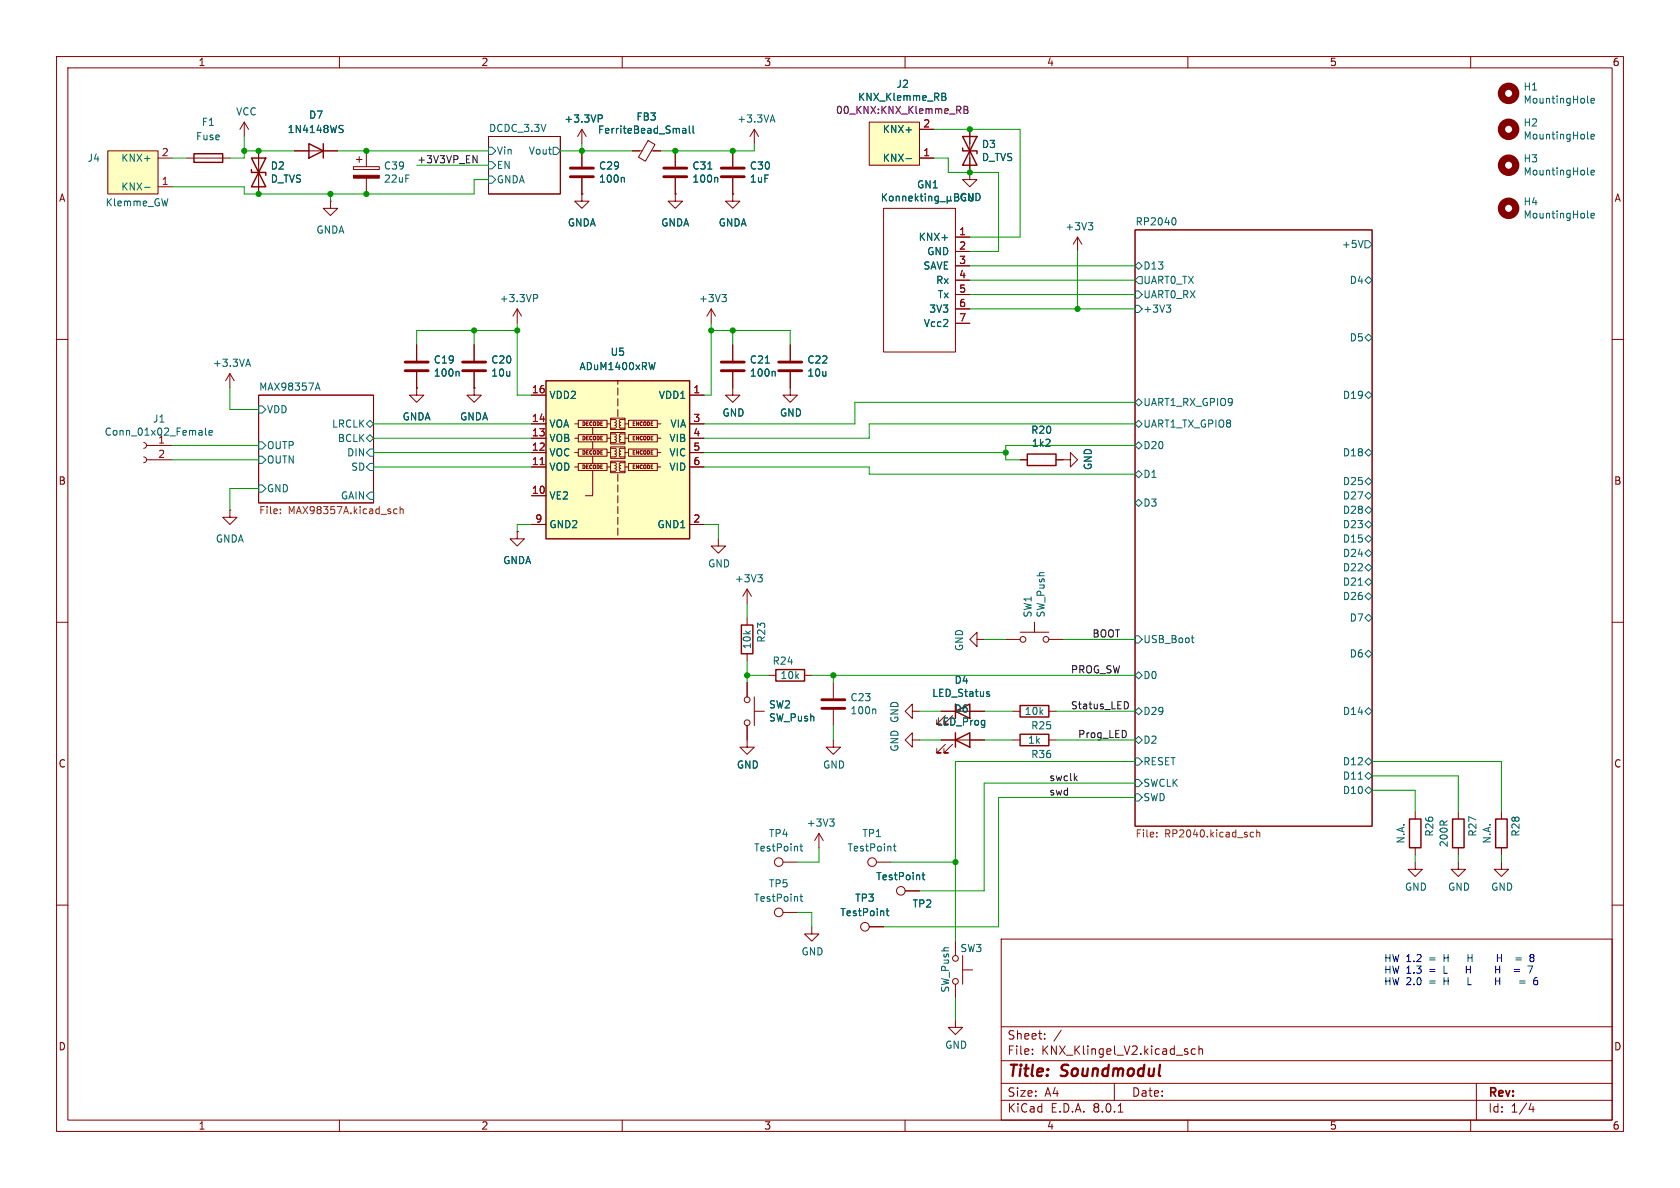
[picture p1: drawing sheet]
<svg xmlns="http://www.w3.org/2000/svg" width="297mm" height="210mm" viewBox="0 0 297 210" stroke-linecap="round" stroke-linejoin="round" font-family="sans-serif">
<g fill="none" stroke="#840000" stroke-width=".18">
<path d="M10 10h277v190h-277zM12 12h273v186h-273zM60 10v2M110 10v2M160 10v2M210 10v2M260 10v2M86.4 24.1h12.7v10.2h-12.7zM102.9 34.3v1.3h1.2l-1.2 1.2-1.3-1.2h1.3M102.9 34.3h.1M171.4 22.9v8.9h1.3l-1.3 1.2-1.2-1.2h1.2M10 60h2"/>
<path d="M91.4 54.6l-.7 1.3M91.4 54.6v2.6M91.4 54.6l.8 1.3M125.7 54.6l-.7 1.3M125.7 54.6v2.6M125.7 54.6l.8 1.3M200.7 40.6h41.9v105.5h-41.9zM285 60h2M45.7 69.9h20.3v19h-20.3zM129.5 68.6v1.3h1.3l-1.3 1.2-1.2-1.2h1.2M10 110h2M285 110h2"/>
<path d="M10 160h2M160 157.5h2.6M285 160h2M177 166h108v32h-108zM60 198v2M110 198v2M160 198v2M177 194.5h108M177 191.5h108M177 187.5h108M177 181.5h108M182.5 186.3v.1"/>
<path d="M182.5 185.5v.1M184.7 183.6v.1M184.7 182.8v.1M187.6 182.1l-1.3 2M197 191.5v3M197.7 196.6h.8M210 186v.3M210 198v2M211.3 185.5l-.4-.1-.3 .3v.4l.1 .2h.6M212 185.5l.2-.1 .3 .1 .1 .9M212 184.9v1.5M260 198v2"/>
<path d="M261 191.5v6.5M270.7 195l-.4 1.1h.9M271 195.6v1"/>
<circle cx="159.3" cy="157.5" r=".76"/>
</g>
<g fill="none" stroke="#006464" stroke-width=".18">
<path d="M86.4 26h.6l.6 .7-.6 .6h-.6zM86.4 28.6h.6l.6 .6-.6 .6h-.6zM86.4 31.1h.6l.6 .7-.6 .6h-.6zM97.8 26h.6l.7 .7-.7 .6h-.6zM207.6 38.5a.79 .79 0 0 1 0 1.3M94.3 52.1h.5l.3 .2-.2 .4h-.6M127.6 52.1h.8l-.4 .4M128.2 52.5l.2 .3v.3l-.2 .2M200.7 54h.6l.6 .6-.6 .6h-.6zM200.7 51.4h.6l.6 .7-.6 .6h-.6zM200.7 47l.6-.6 .6 .6-.6 .6zM201.3 48.9h.6v1.3h-.6l-.6-.7z"/>
<path d="M206.2 53.9h.8l-.5 .5M206.7 54.4l.3 .2v.3l-.3 .3M241 42.5l-.4 1.3M241.3 49.5l.6-.6 .7 .6-.7 .7zM241.3 59.7l.6-.6 .7 .6-.7 .6zM241.3 42.5h.6l.7 .7-.7 .6h-.6zM45.7 71.8h.7l.6 .6-.6 .6h-.7zM45.7 78.1h.7l.6 .6-.6 .7h-.7zM55.9 68.6h.6M56.2 67.7l.4 1.3M64.8 77.5l.6-.7 .6 .7-.6 .6zM64.8 74.9l.6-.6 .6 .6-.6 .7z"/>
<path d="M65.4 79.4h.6v1.2h-.6l-.6-.6zM200.7 78.7l.6-.6 .6 .6-.6 .7zM200.7 74.9l.6-.6 .6 .6-.6 .7zM200.7 71.1l.6-.6 .6 .6-.6 .7zM241.3 69.9l.6-.7 .7 .7-.7 .6zM45.7 85.7h.7l.6 .7-.6 .6h-.7zM45.7 80.6h.7l.6 .7-.6 .6h-.7zM65.4 81.9h.6v1.3h-.6l-.6-.6zM65.4 87h.6v1.3h-.6l-.6-.7zM200.7 83.8l.6-.6 .6 .6-.6 .7zM201.3 88.3l.6 .6-.6 .6-.6-.6zM241.3 90.2l.6-.7 .7 .7-.7 .6z"/>
<path d="M241.3 80l.6-.6 .7 .6-.7 .6zM241.3 85.1l.6-.6 .7 .6-.7 .6zM241.3 92.7l.6-.6 .7 .6-.7 .6zM241.3 97.8l.6-.6 .7 .6-.7 .6zM241.3 95.3l.6-.7 .7 .7-.7 .6zM241.9 87l.7 .6-.7 .7-.6-.7zM200.7 112.4h.6l.6 .6-.6 .7h-.6zM200.7 119.4l.6-.7 .6 .7-.6 .6zM210.6 112.8h.5M210.8 113.5l.3 .1M240.1 103.4h.8M241.3 105.4l.6-.6 .7 .6-.7 .6z"/>
<path d="M241.3 100.3l.6-.6 .7 .6-.7 .7zM241.3 115.6l.6-.7 .7 .7-.7 .6zM241.3 109.2l.6-.6 .7 .6-.7 .7zM241.3 102.9l.6-.7 .7 .7-.7 .6zM200.7 134h.6l.6 .6-.6 .7h-.6zM200.7 137.8h.6l.6 .6-.6 .7h-.6zM200.7 125.7l.6-.6 .6 .6-.6 .7zM200.7 130.8l.6-.6 .6 .6-.6 .6zM240.1 137.7h.8M241.3 134.6l.6-.6 .7 .6-.7 .7zM241.3 137.2l.6-.7 .7 .7-.7 .6zM241.3 139.7l.6-.6 .7 .6-.7 .6z"/>
<path d="M241.3 125.7l.6-.6 .7 .6-.7 .7zM163 154.7h.5M163.2 154.2v1.1l.3 .2M200.7 140.3h.6l.6 .7-.6 .6h-.6z"/>
</g>
<path d="M49.6 90.7v.1M49.6 90v.1M69.7 90.7h.5M69.7 90h.5M70.7 90.1l.2-.1h.3l.1 .8M70.7 89.5v1.3M204.5 147.8v.2M204.5 147.2v.1M221.1 147.8l.2 .2 .3-.1M221.6 147.2l-.3-.1-.2 .1M222.2 147.2l.2-.1 .3 .1v.8M222.2 146.7v1.3" fill="none" stroke="#725600" stroke-width=".18"/>
<path d="M170.2 26.2v.5h2.5v.5M170.2 24.1l2.5 5.1h-2.5l2.5-5.1z" fill="none" stroke="#840000" stroke-width=".25"/>
<path d="M153.7 21.6h8.9v7.6h-8.9z" fill="#ffffc2"/>
<path d="M153.7 21.6h8.9v7.6h-8.9zM162.6 27.9h2.5M162.6 22.9h2.5" fill="none" stroke="#840000" stroke-width=".18"/>
<path d="M166.5 16.5l.6 .1 .1 .2-.3 .3M166.5 17.1h.4M166.9 17.1l.3 .2v.3l-.7 .1M160.2 28h.9" fill="none" stroke="#006464" stroke-width=".18"/>
<path d="M169.4 19.5l.5 .6M169.8 18.9v.4M170.4 18.8h.4l.3 .2-.3 .4 .3 .1v.3l-.2 .3h-.5zM170.4 19.4h.4" fill="none" stroke="#840084" stroke-width=".18"/>
<path d="M19 26.7h8.9v7.6h-8.9z" fill="#ffffc2"/>
<g fill="none" stroke="#840000" stroke-width=".18">
<path d="M19 26.7h8.9v7.6h-8.9zM27.9 33h2.6M27.9 27.9h2.6M156.2 36.8h12.7v25.4h-12.7zM168.9 41.9h2.5M168.9 44.5h2.5M168.9 47h2.5M168.9 49.5h2.5M168.9 52.1h2.5M168.9 54.6h2.5M168.9 57.2h2.5M180.3 81.3h1.3"/>
<path d="M186.7 81.3h2.5v-1.3l1.3 1.3-1.3 1.3v-1.3"/>
</g>
<g fill="none" stroke="#006464" stroke-width=".18">
<path d="M25.6 33.1h.9M29.7 35.1l-.3 1.3M156 34.3v1.2M156.2 34.8l.5 .7M156.7 34.3l-.7 .7M157.3 34.8l.2-.1 .3 .1 .1 .5-.1 .2h-.3l-.2-.1zM158.4 34.8l.2-.1h.3l.1 .8M158.4 34.7v.8M159.6 34.8l.2-.1h.3v.8M159.6 34.7v.8M160.7 35.1l.6-.1-.1-.3h-.3l-.2 .2v.6h.5M161.8 34.3v1.2"/>
<path d="M161.9 35l.4 .5M162.3 34.7l-.5 .5M162.7 34.7h.5M162.9 34.3v1l.3 .2M163.6 34.3v.1M163.6 34.7v.8M164.2 34.8l.2-.1h.3v.8M164.2 34.7v.8M165.9 34.7h-.4l-.2 .2 .1 .6h.5M165.9 34.7v1l-.3 .3-.3-.1M166.2 35.7h.9M167.5 35.3l.1 .2h.3l.2-.2"/>
<path d="M167.5 34.7v1.3M168.1 35.3l.1 .2M168.1 34.7v.6M168.8 34.9h.4M169.2 34.3h-.4v1.2h.5"/>
</g>
<path d="M181.6 80.3h5.1v2h-5.1z" fill="none" stroke="#840000" stroke-width=".25"/>
<path d="M96.5 67.3h25.4v28h-25.4z" fill="#ffffc2"/>
<g fill="none" stroke="#840000" stroke-width=".18">
<path d="M33 27.9h7.6M43.2 21.6l-.8 1.3M43.2 21.6v2.5M43.2 21.6l.7 1.3M45.7 26.7v7.6M52.1 26.7h7.6M58.4 35.6v1.2h1.3l-1.3 1.3-1.3-1.3h1.3M58.4 35.6h.1M62.5 29.5h4.6v.5h-4.6zM63 28.2h1M63.5 27.7v1M64.8 26.7v2.8"/>
<path d="M64.8 31.5v2.8M102.9 34.3h.1M102.9 22.9v2.5M102.9 26.7v2.8M102.9 31.5v2.8M102.9 22.9l-.8 1.2M102.9 22.9l.7 1.2M111.8 26.7h1.7M114.6 24.8l1.2 .8-1.7 2.9-1.2-.7zM115.2 26.7h1.6M119.4 34.3v1.3h1.2l-1.2 1.2-1.3-1.2h1.3M119.4 34.3h.1"/>
<path d="M119.4 26.7v2.8M119.4 31.5v2.8M129.5 34.3v1.3h1.3l-1.3 1.2-1.2-1.2h1.2M129.5 34.3h.1M129.5 26.7v2.8M129.5 31.5v2.8M133.3 22.9l-.7 1.2M133.3 22.9v2.5M133.3 22.9l.8 1.2M162.6 27.9h2.5M162.6 22.9h2.5M171.4 22.9v2.5"/>
<path d="M171.4 27.9v2.6M168.9 41.9h2.5M168.9 44.5h2.5M168.9 47h2.5M168.9 49.5h2.5M168.9 52.1h2.5M168.9 54.6h2.5M168.9 57.2h2.5M190.5 41.9l-.8 1.3M190.5 41.9v2.6M190.5 41.9l.8 1.3M25.4 78.2l.4 .2 .1 .3-.1 .4-.4 .1"/>
<path d="M25.9 78.7h4.6M40.6 66l-.7 1.3M40.6 66v2.6M40.6 66l.8 1.3M73.7 68.6v1.3h1.2l-1.2 1.2-1.3-1.2h1.3M73.7 68.6h.1M73.7 61v2.8M73.7 65.8v2.8M83.8 68.6v1.3h1.3l-1.3 1.2-1.3-1.2h1.3M83.8 68.6h.1M83.8 61v2.8M83.8 65.8v2.8"/>
<path d="M94 77.5h2.5M94 74.9h2.5M94 69.9h2.5M101.6 77.5h.6M101.6 74.9h.6M102.2 79.4h5.1v1.2h-5.1zM102.2 76.8h5.1v1.3h-5.1zM102.2 74.3h5.1v1.3h-5.1zM104.8 75.6v1.2M104.8 78.1v1.3M107.3 77.5h.6M107.3 74.9h.6"/>
<path d="M107.9 79h2.6v2h-2.6zM107.9 76.5h2.6v2h-2.6zM107.9 73.9h2.6v2h-2.6zM107.9 79.2l1 .1v.3l-.2 .2M107.9 76.7l1 .1v.3l-.2 .1 .2 .1 .1 .2-.3 .2 .3 .3-.2 .2h-.9M107.9 74.2l1 .1v.2l-.2 .2 .2 .1 .1 .2-.3 .2 .3 .2-.2 .3h-.9M108.7 79.8l.3 .2-.1 .2-.2 .1 .2 .1v.3l-.2 .1h-.8M109.2 67.3v.6M109.2 68.6v1.3M109.2 70.5v1.3M109.2 72.4v1.3M110.5 79.2l-.8 .1-.2 .2 .2 .3-.2 .2 .2 .3-.2 .1v.3l1 .1"/>
<path d="M110.5 76.7h-.8l-.2 .3 .2 .2-.2 .2 .2 .3-.2 .2v.2l1 .1M110.5 74.2h-.8l-.2 .2 .2 .3-.2 .2 .2 .3-.2 .1v.3l1 .1M110.5 77.5h.6M110.5 74.9h.6M111.1 79.4h5.1v1.2h-5.1zM111.1 76.8h5.1v1.3h-5.1zM111.1 74.3h5.1v1.3h-5.1zM116.2 77.5h.6M116.2 74.9h.6M121.9 77.5h2.6M121.9 74.9h2.6M121.9 69.9h2.6"/>
<path d="M129.5 61v2.8M129.5 65.8v2.8M139.7 65.8v4.1h1.3l-1.3 1.2-1.3-1.2h1.3M139.7 61v2.8M25.4 80.8l.4 .1 .1 .4-.1 .3-.4 .2M25.9 81.3h4.6M40.6 90.2v1.2h1.3l-1.3 1.3-1.2-1.3h1.2M40.6 90.2h.1M91.4 94v1.3h1.3l-1.3 1.2-1.2-1.2h1.2M91.4 94h.1M94 82.6h2.5M94 80h2.5"/>
<path d="M94 87.6h2.5M94 92.7h2.5M101.6 82.6h.6M101.6 80h.6M102.2 81.9h5.1v1.3h-5.1zM104.8 83.2v4.4h-1.3M104.8 80.6v1.3M107.3 82.6h.6M107.3 80h.6M107.9 81.5h2.6v2.1h-2.6zM107.9 81.8l1 .1v.2l-.2 .2 .2 .1 .1 .2-.3 .2 .3 .3-.2 .2h-.9M109.2 83.8v1.3"/>
<path d="M109.2 85.7v1.3M109.2 87.6v1.3M109.2 89.5v1.3M109.2 91.4v1.3M109.2 93.3v1.3M109.7 81.8l-.2 .2v.2l.2 .1-.2 .2v.2l.2 .1-.2 .1v.3l.2 .1h.8M109.7 81.8h.8M110.5 82.6h.6M110.5 80h.6M111.1 81.9h5.1v1.3h-5.1zM116.2 82.6h.6M116.2 80h.6"/>
<path d="M121.9 82.6h2.6M121.9 80h2.6M121.9 92.7h2.6M127 95.3v1.2h1.3l-1.3 1.3-1.3-1.3h1.3M180.3 81.3h1.3M186.7 81.3h1.3M132.1 104.1l-.8 1.3M132.1 104.1v2.6M132.1 109.2v1.3M132.1 115.6v1.2M132.1 104.1l.7 1.3M135.9 119.4h1.3"/>
<path d="M142.2 119.4h1.3M172.7 113v-1.2l-1.3 1.2 1.3 1.3v-1.3h1.3M177.8 113h2.5M180.3 111.8h5.1M182.9 110v1.8M185.4 113h2.6M132.1 128.3v3.8h1.2l-1.2 1.3-1.3-1.3h1.3M132.1 120.7v2.5M133.3 123.2v5.1M133.3 125.7h1.8M147.3 130.8v1.3h1.3l-1.3 1.3-1.3-1.3h1.3M147.3 120.7v2.7"/>
<path d="M147.3 125.5v2.8M161.3 130.8v-1.3l-1.3 1.3 1.3 1.3v-1.3h1.3M161.3 125.7v-1.2l-1.3 1.2 1.3 1.3v-1.3h1.3M166.4 130.8h7.6M166.4 125.7h2.5M167.1 131.6l-1.5 1.5h.8h-.8v-.8M167.1 126.5l-1.5 1.5h.8h-.8v-.7M168.4 131.6l-1.5 1.5h.7h-.7v-.8M168.4 126.5l-1.5 1.5h.7h-.7v-.7M171.4 125.7h2.6M179.1 130.8h1.2M179.1 125.7h1.2"/>
<path d="M185.4 130.8h1.3M185.4 125.7h1.3M138.4 152.4h2.6M144.8 147.3l-.8 1.3M144.8 147.3v2.6M144.8 147.3l.7 1.3M154.9 152.4h2.6M160 157.5h2.6M250.2 152.4v1.3h1.3l-1.3 1.2-1.3-1.2h1.3M250.2 143.5v1.3M250.2 149.9v1.2M257.8 152.4v1.3h1.3l-1.3 1.2-1.3-1.2h1.3"/>
<path d="M257.8 143.5v1.3M257.8 149.9v1.2M265.4 152.4v1.3h1.3l-1.3 1.2-1.2-1.2h1.2M265.4 143.5v1.3M265.4 149.9v1.2M138.4 161.3h2.6M143.5 163.8v1.3h1.3l-1.3 1.3-1.3-1.3h1.3M153.7 163.8h2.5M168.9 166.4v2.5M168.9 174v2.5M170.2 171.5h1.8M170.2 168.9v5.1"/>
<path d="M168.9 180.3v1.3h1.3l-1.3 1.3-1.3-1.3h1.3"/>
<circle cx="180.8" cy="113" r=".51"/>
<circle cx="184.9" cy="113" r=".51"/>
<circle cx="132.1" cy="123.7" r=".51"/>
<circle cx="132.1" cy="127.8" r=".51"/>
<circle cx="137.7" cy="152.4" r=".76"/>
<circle cx="154.2" cy="152.4" r=".76"/>
<circle cx="137.7" cy="161.3" r=".76"/>
<circle cx="152.9" cy="163.8" r=".76"/>
<circle cx="168.9" cy="169.4" r=".51"/>
<circle cx="168.9" cy="173.5" r=".51"/>
</g>
<g fill="none" stroke="#840000" stroke-width=".25">
<path d="M34.3 27.2h5.1v1.5h-5.1zM44.4 30v.5h2.6v.5M44.4 27.9l2.6 5.1h-2.6l2.6-5.1zM54.6 25.4l2.5 1.3-2.5 1.2zM57.1 25.4v2.5M96.5 67.3h25.4v28h-25.4zM131.1 110.5h2v5.1h-2zM137.2 118.4h5v2h-5zM168.9 130.8l2.5-1.3v2.6zM168.9 125.7l2.5-1.2v2.5zM168.9 124.5v2.5M168.9 129.5v2.6"/>
<path d="M180.3 129.8h5.1v2h-5.1zM180.3 124.7h5.1v2h-5.1zM249.2 144.8h2v5.1h-2zM256.8 144.8h2v5.1h-2zM264.4 144.8h2v5.1h-2z"/>
</g>
<path d="M95.5 82.1h.7" fill="none" stroke="#a90000" stroke-width=".18"/>
<g fill="none" stroke="#006464" stroke-width=".18">
<path d="M166.5 16.5l.6 .1 .1 .2-.3 .3M166.5 17.1h.4M166.9 17.1l.3 .2v.3l-.7 .1M280.7 18.1l.1 .1M281.3 17.8l.6-.1-.1-.3h-.4l-.1 .2v.6h.5M60.2 22.8l.3 .1 .2 .3-.3 .2h-.3M60.2 22.2h.5M105.8 20.3h.4l.3 .3-.1 .3-.6 .1M110.2 31.4l.2 .1v.7M120.7 22.8h.5l.1 .7M120.7 23.5h.6M121.3 23l-.6 .1"/>
<path d="M121.9 22.3v1.1l.1 .1M122.5 22.3v1.1l.2 .1M125.1 29.9h.8M126.7 31.4l.2 .1v.7M136.3 21.2h.6M136.6 20.3l.4 1.3M156 34.3v1.2M156.2 34.8l.5 .7M156.7 34.3l-.7 .7M157.3 34.8l.2-.1 .3 .1 .1 .5-.1 .2h-.3l-.2-.1zM158.4 34.8l.2-.1h.3l.1 .8M158.4 34.7v.8"/>
<path d="M159.6 34.8l.2-.1h.3v.8M159.6 34.7v.8M160.2 28h.9M160.7 35.1l.6-.1-.1-.3h-.3l-.2 .2v.6h.5M161.8 34.3v1.2M161.9 35l.4 .5M162.3 34.7l-.5 .5M162.7 34.7h.5M162.9 34.3v1l.3 .2M163.6 34.3v.1M163.6 34.7v.8M164.2 34.8l.2-.1h.3v.8"/>
<path d="M164.2 34.7v.8M165.9 34.7h-.4l-.2 .2 .1 .6h.5M165.9 34.7v1l-.3 .3-.3-.1M166.2 35.7h.9M167.5 35.3l.1 .2h.3l.2-.2M167.5 34.7v1.3M168.1 35.3l.1 .2M168.1 34.7v.6M168.8 34.9h.4M169.2 34.3h-.4v1.2h.5M192.4 39.4h.8l-.4 .4M192.9 39.8l.3 .3v.3l-.3 .2"/>
<path d="M280.7 30.8l.1 .1M280.7 24.4l.1 .2M280.7 38.4l.1 .2M281.3 30.5l.6-.1-.1-.3h-.4l-.1 .2v.6h.5M281.3 24.2l.6-.2-.1-.2-.4-.1-.1 .2v.6h.5M281.3 38.1l.6-.1-.1-.2-.4-.1-.1 .2v.6h.5M36.3 75.7v1.1l.2 .1M36.9 76.5l.6-.1v-.3h-.4l-.2 .2 .1 .6h.5M43.6 64.4h.6M43.9 63.5l.4 1.3M81 65.6l.2 .2v.7M115.8 64.1l-.3 1.2"/>
<path d="M135.3 64.2h.7M136.9 65.6l.1 .2v.7M134 101.6h.8l-.5 .5M134.5 102.1l.3 .2v.3l-.3 .3M154.6 125.3l.2 .2v.7M174.6 122.7h.3l.1 .2-.2 .2h-.3M174.6 122.3h.3M141.4 149.6h.5M141.4 158.5h.5M141.6 149.2v1.1l.3 .1M141.6 158.1v1l.3 .2M146.7 144.8h.8l-.5 .5"/>
<path d="M147.2 145.3l.3 .2v.3l-.3 .2M157.9 149.6h.5M158.1 149.2v1.1l.3 .1M163 154.7h.5M163.2 154.2v1.1l.3 .2M156.7 161h.4M156.8 160.6v1.1l.3 .2"/>
</g>
<g fill="none" stroke="#840000" stroke-width="1.3">
<circle cx="266.7" cy="16.5" r="1.27"/>
<circle cx="266.7" cy="22.9" r="1.27"/>
<circle cx="266.7" cy="36.8" r="1.27"/>
<circle cx="266.7" cy="29.2" r="1.27"/>
</g>
<g fill="none" stroke="#840000" stroke-width=".51">
<path d="M100.8 31.2h4.1M100.8 29.7h4.1M117.3 31.2h4.1M117.3 29.7h4.1M127.5 31.2h4.1M127.5 29.7h4.1M71.6 65.5h4.1M71.6 64h4.1M81.8 65.5h4.1M81.8 64h4.1M127.5 65.5h4.1M127.5 64h4.1"/>
<path d="M137.7 65.5h4M137.7 64h4M145.3 125.2h4.1M145.3 123.7h4.1"/>
</g>
<path d="M62.5 31h4.6v.5h-4.6z" fill="#840000" stroke="#840000" stroke-width=".18"/>
<path d="M83.6 27.5l.7 1.3v-1.3M190.1 137.5l.3 .5M190.4 137.2l-.5 .4M199.1 124a.68 .68 0 0 1 .4 .7 .68 .68 0 0 1-.4 .6" fill="none" stroke="#0f0f0f" stroke-width=".18"/>
<g fill="none" stroke="#0000c2" stroke-width=".18">
<path d="M259.2 170.8v1.2M259.2 171.4h.7M259.5 168.7v1.3M259.5 172.8v1.3h.6M259.5 169.3h.7M264.4 171.4h.7M264.4 170.8v1.2M264.4 172.8v1.3M264.4 173.4h.7M264.7 169.3h.7M264.7 168.7v1.3M265.1 170.8v1.2"/>
<path d="M265.1 172.8v1.3M265.4 168.7v1.3M267.7 171.4h1M267.7 171.7h1M268 169.3h1M268 169.7h1M268.7 173.4h.9M268.7 173.8h.9M270.1 170.8h.8l-.5 1.2M270.5 169l.2-.3h.2l.3 .3M271.7 172.8l-.3 .1-.2 .2"/>
</g>
<g fill="none" stroke="#009600" stroke-width=".18">
<path d="M30.5 27.9h2.5M43.2 24.1v3.8h-2.6M43.2 26.7h8.9M58.4 34.3v1.3M59.7 26.7h26.7M73.7 29.2h12.7M86.4 31.8h-2.6v2.5h-40.6v-1.3h-12.7M99.1 26.7h12.7M102.9 25.4v1.3M133.3 25.4v1.3h-16.5M165.1 27.9h2.5v2.6h8.9v14h-5.1M165.1 22.9h15.2v19h-8.9"/>
<path d="M83.8 58.4v2.6M91.4 58.4h-17.7v2.6M91.4 57.2v12.7h2.6M125.7 58.4h14v2.6M125.7 57.2v12.7h-1.2M129.5 58.4v2.6M171.4 54.6h29.3M171.4 52.1h29.3M171.4 49.5h29.3M171.4 47h29.3M190.5 44.5v10.1M30.5 78.7h15.2"/>
<path d="M40.6 68.6v3.8h5.1M66 74.9h28M66 77.5h28M200.7 71.1h-49.6v3.8h-26.6M200.7 74.9h-47v2.6h-29.2M200.7 78.7h-22.9v2.6h2.5M30.5 81.3h15.2M45.7 86.4h-5.1v3.8M66 82.6h28M66 80h28M94 92.7h-2.6v1.3M124.5 82.6h29.2v1.2h47"/>
<path d="M124.5 80h53.3M124.5 92.7h2.5v2.6M132.1 119.4h3.8M132.1 106.7v2.5M132.1 116.8v3.9M143.5 119.4h57.2M147.3 119.4v1.3M174 113h3.8M188 113h12.7M147.3 128.3v2.5M162.6 130.8h3.8M162.6 125.7h3.8"/>
<path d="M174 130.8h5.1M174 125.7h5.1M186.7 130.8h14M186.7 125.7h14M200.7 134.6h-31.8v31.8M200.7 138.4h-26.7v19.1h-11.4M242.6 134.6h22.8v8.9M242.6 139.7h7.6v3.8M242.6 137.2h15.2v6.3M144.8 149.9v2.5h-3.8M157.5 152.4h11.4M200.7 141h-24.2v22.8h-20.3"/>
<path d="M250.2 151.1v1.3M257.8 151.1v1.3M265.4 151.1v1.3M141 161.3h2.5v2.5M168.9 176.5v3.8"/>
</g>
<path d="M169.4 19.5l.5 .6M169.8 18.9v.4M170.4 18.8h.4l.3 .2-.3 .4 .3 .1v.3l-.2 .3h-.5zM170.4 19.4h.4" fill="none" stroke="#840084" stroke-width=".18"/>
<g fill="#009600" stroke="#009600" stroke-width=".18">
<circle cx="102.9" cy="26.7" r=".46"/>
<circle cx="83.8" cy="58.4" r=".46"/>
<circle cx="91.4" cy="58.4" r=".46"/>
<circle cx="171.4" cy="22.9" r=".46"/>
<circle cx="125.7" cy="58.4" r=".46"/>
<circle cx="129.5" cy="58.4" r=".46"/>
<circle cx="119.4" cy="26.7" r=".46"/>
<circle cx="129.5" cy="26.7" r=".46"/>
<circle cx="177.8" cy="80" r=".46"/>
<circle cx="190.5" cy="54.6" r=".46"/>
<circle cx="171.4" cy="30.5" r=".46"/>
<circle cx="58.4" cy="34.3" r=".46"/>
<circle cx="45.7" cy="34.3" r=".46"/>
<circle cx="64.8" cy="26.7" r=".46"/>
<circle cx="64.8" cy="34.3" r=".46"/>
<circle cx="45.7" cy="26.7" r=".46"/>
<circle cx="43.2" cy="26.7" r=".46"/>
<circle cx="168.9" cy="152.4" r=".46"/>
<circle cx="147.3" cy="119.4" r=".46"/>
<circle cx="132.1" cy="119.4" r=".46"/>
</g>
<g font-size="2.8" fill="#840000">
<text x="178" y="190.9">Title:</text>
<text x="187.7" y="190.9">Soundmodul</text>
</g>
<g font-size="2.1" fill="#840000">
<text x="178" y="184">Sheet:</text>
<text x="178" y="186.7">File:</text>
<text x="184.1" y="186.7">KNX_Klingel_V2.kicad_sch</text>
<text x="178" y="196.9">KiCad</text>
<text x="178" y="194.1">Size:</text>
<text x="184.7" y="194.1">A4</text>
<text x="185.7" y="196.9">E.D.A.</text>
<text x="193.3" y="196.9">8.0.1</text>
<text x="200" y="194.1">Date:</text>
<text x="263" y="194.3">Rev:</text>
<text x="263" y="196.9">Id:</text>
<text x="267.1" y="196.9">1/4</text>
</g>
<g font-size="1.8" fill="#840000">
<text x="35" y="11.9">1</text>
<text x="85" y="11.9">2</text>
<text x="135" y="11.9">3</text>
<text x="185" y="11.9">4</text>
<text x="235" y="11.9">5</text>
<text x="285" y="11.9">6</text>
<text x="10.3" y="35.9">A</text>
<text x="285.3" y="35.9">A</text>
<text x="10.3" y="85.9">B</text>
<text x="285.3" y="85.9">B</text>
<text x="10.3" y="135.9">C</text>
<text x="285.3" y="135.9">C</text>
<text x="10.3" y="185.9">D</text>
<text x="285.3" y="185.9">D</text>
<text x="35" y="199.9">1</text>
<text x="85" y="199.9">2</text>
<text x="135" y="199.9">3</text>
<text x="185" y="199.9">4</text>
<text x="235" y="199.9">5</text>
<text x="285" y="199.9">6</text>
</g>
<g font-size="1.8" fill="#006464">
<text x="158.4" y="15.7">J2</text>
<text x="269.3" y="16.2">H1</text>
<text x="35.6" y="22.5">F1</text>
<text x="41.6" y="20.6">VCC</text>
<text x="50.8" y="23.7">1N4148WS</text>
<text x="54.5" y="21.2">D7</text>
<text x="86.4" y="23.4">DCDC_3.3V</text>
<text x="99.7" y="21.9">+3.3VP</text>
<text x="105.6" y="23.8">FerriteBead_Small</text>
<text x="112.4" y="21.5">FB3</text>
<text x="130.2" y="21.9">+3.3VA</text>
<text x="151.6" y="18">KNX_Klemme_RB</text>
<text x="156" y="23.7">KNX+</text>
<text x="269.3" y="22.6">H2</text>
<text x="269.3" y="18.5">MountingHole</text>
<text x="15.4" y="28.8">J4</text>
<text x="21.3" y="28.8">KNX+</text>
<text x="34.6" y="25">Fuse</text>
<text x="87.7" y="27.5">Vin</text>
<text x="93.4" y="27.5">Vout</text>
<text x="156" y="28.8">KNX-</text>
<text x="173.5" y="26.4">D3</text>
<text x="173.5" y="28.7">D_TVS</text>
<text x="269.3" y="28.9">H3</text>
<text x="269.3" y="24.9">MountingHole</text>
<text x="21.3" y="33.9">KNX-</text>
<text x="47.8" y="30.2">D2</text>
<text x="47.8" y="32.5">D_TVS</text>
<text x="67.8" y="30.2">C39</text>
<text x="67.8" y="32.5">22uF</text>
<text x="87.7" y="30.1">EN</text>
<text x="87.7" y="32.6">GNDA</text>
<text x="105.8" y="32.5">100n</text>
<text x="105.8" y="30.2">C29</text>
<text x="122.3" y="32.5">100n</text>
<text x="122.3" y="30.2">C31</text>
<text x="132.5" y="32.5">1uF</text>
<text x="132.5" y="30.2">C30</text>
<text x="162" y="33.5">GN1</text>
<text x="169.5" y="35.7">GND</text>
<text x="269.3" y="31.2">MountingHole</text>
<text x="18.6" y="36.7">Klemme_GW</text>
<text x="55.8" y="41.5">GNDA</text>
<text x="100.3" y="40.2">GNDA</text>
<text x="116.8" y="40.2">GNDA</text>
<text x="127" y="40.2">GNDA</text>
<text x="188.2" y="40.9">+3V3</text>
<text x="200.7" y="39.9">RP2040</text>
<text x="269.3" y="36.5">H4</text>
<text x="269.3" y="38.8">MountingHole</text>
<text x="162.3" y="42.8">KNX+</text>
<text x="163.2" y="47.9">SAVE</text>
<text x="163.8" y="45.3">GND</text>
<text x="202" y="47.9">D13</text>
<text x="237.1" y="44">+5V</text>
<text x="88.2" y="53.6">+3.3VP</text>
<text x="123.5" y="53.6">+3V3</text>
<text x="165.4" y="50.4">Rx</text>
<text x="165.7" y="52.9">Tx</text>
<text x="202" y="52.9">UART0_RX</text>
<text x="202" y="50.4">UART0_TX</text>
<text x="238.5" y="50.4">D4</text>
<text x="163.2" y="58">Vcc2</text>
<text x="164.2" y="55.5">3V3</text>
<text x="202" y="55.5">+3V3</text>
<text x="37.5" y="65">+3.3VA</text>
<text x="76.6" y="64.5">C19</text>
<text x="86.8" y="64.5">C20</text>
<text x="102.3" y="65.6">ADuM1400xRW</text>
<text x="107.8" y="63.1">U5</text>
<text x="132.5" y="64.5">C21</text>
<text x="142.6" y="64.5">C22</text>
<text x="238.5" y="60.6">D5</text>
<text x="45.7" y="69.1">MAX98357A</text>
<text x="76.6" y="66.8">100n</text>
<text x="86.8" y="66.8">10u</text>
<text x="97" y="70.7">VDD2</text>
<text x="116.4" y="70.7">VDD1</text>
<text x="132.5" y="66.8">100n</text>
<text x="142.6" y="66.8">10u</text>
<text x="202" y="72">UART1_RX_GPIO9</text>
<text x="237.3" y="70.7">D19</text>
<text x="18.4" y="77.2">Conn_01x02_Female</text>
<text x="27" y="74.9">J1</text>
<text x="47.1" y="73.3">VDD</text>
<text x="58.6" y="75.8">LRCLK</text>
<text x="71.1" y="74.5">GNDA</text>
<text x="81.2" y="74.5">GNDA</text>
<text x="97" y="75.8">VOA</text>
<text x="118.4" y="75.8">VIA</text>
<text x="127.6" y="73.8">GND</text>
<text x="137.8" y="73.8">GND</text>
<text x="182.2" y="76.9">R20</text>
<text x="202" y="75.8">UART1_TX_GPIO8</text>
<text x="27.9" y="78.5">1</text>
<text x="47.1" y="82.1">OUTN</text>
<text x="47.1" y="79.6">OUTP</text>
<text x="59.6" y="78.3">BCLK</text>
<text x="61.3" y="80.9">DIN</text>
<text x="62" y="83.4">SD</text>
<text x="97" y="83.4">VOD</text>
<text x="97" y="80.9">VOC</text>
<text x="97" y="78.3">VOB</text>
<text x="118.2" y="78.3">VIB</text>
<text x="118.2" y="80.9">VIC</text>
<text x="118.2" y="83.4">VID</text>
<text x="182.3" y="79.2">1k2</text>
<text x="193.2" y="83.2" transform="rotate(-90 193.2 83.2)">GND</text>
<text x="202" y="79.6">D20</text>
<text x="237.3" y="80.9">D18</text>
<text x="47.1" y="87.2">GND</text>
<text x="60.2" y="88.5">GAIN</text>
<text x="97" y="88.5">VE2</text>
<text x="202" y="84.7">D1</text>
<text x="202" y="89.8">D3</text>
<text x="237.3" y="88.5">D27</text>
<text x="237.3" y="86">D25</text>
<text x="97" y="93.6">GND2</text>
<text x="116.1" y="93.6">GND1</text>
<text x="237.3" y="91">D28</text>
<text x="237.3" y="93.6">D23</text>
<text x="38.1" y="96.1">GNDA</text>
<text x="88.9" y="99.9">GNDA</text>
<text x="125.1" y="100.5">GND</text>
<text x="237.3" y="98.7">D24</text>
<text x="237.3" y="101.2">D22</text>
<text x="237.3" y="96.1">D15</text>
<text x="129.8" y="103.1">+3V3</text>
<text x="237.3" y="106.3">D26</text>
<text x="237.3" y="103.7">D21</text>
<text x="135.5" y="113.7" transform="rotate(-90 135.5 113.7)">R23</text>
<text x="182.6" y="109.3" transform="rotate(-90 182.6 109.3)">SW1</text>
<text x="184.9" y="109.3" transform="rotate(-90 184.9 109.3)">SW_Push</text>
<text x="202" y="113.9">USB_Boot</text>
<text x="238.5" y="110.1">D7</text>
<text x="132.9" y="114.9" transform="rotate(-90 132.9 114.9)">10k</text>
<text x="136.5" y="117.7">R24</text>
<text x="170.5" y="115.2" transform="rotate(-90 170.5 115.2)">GND</text>
<text x="238.5" y="116.4">D6</text>
<text x="135.8" y="125.4">SW2</text>
<text x="137.9" y="120.2">10k</text>
<text x="150.3" y="124.2">C23</text>
<text x="164.7" y="123.4">LED_Status</text>
<text x="168.7" y="121.1">D4</text>
<text x="202" y="120.2">D0</text>
<text x="135.8" y="127.7">SW_Push</text>
<text x="150.3" y="126.5">100n</text>
<text x="165.5" y="128.5">LED_Prog</text>
<text x="168.7" y="126.2">D6</text>
<text x="181.1" y="126.6">10k</text>
<text x="181.7" y="131.7">1k</text>
<text x="182.2" y="129.1">R25</text>
<text x="202" y="126.6">D29</text>
<text x="202" y="131.7">D2</text>
<text x="237.3" y="126.6">D14</text>
<text x="130.2" y="136.1">GND</text>
<text x="145.4" y="136.1">GND</text>
<text x="159" y="133" transform="rotate(-90 159 133)">GND GND</text>
<text x="182.2" y="134.2">R36</text>
<text x="202" y="135.5">RESET</text>
<text x="237.3" y="135.5">D12</text>
<text x="202" y="139.3">SWCLK</text>
<text x="202" y="141.8">SWD</text>
<text x="237.3" y="138">D11</text>
<text x="237.3" y="140.6">D10</text>
<text x="135.8" y="148.2">TP4</text>
<text x="142.5" y="146.3">+3V3</text>
<text x="152.4" y="148.2">TP1</text>
<text x="248.5" y="149.2" transform="rotate(-90 248.5 149.2)">N.A.</text>
<text x="253.6" y="148" transform="rotate(-90 253.6 148)">R26</text>
<text x="256.1" y="149.9" transform="rotate(-90 256.1 149.9)">200R</text>
<text x="261.2" y="148" transform="rotate(-90 261.2 148)">R27</text>
<text x="263.8" y="149.2" transform="rotate(-90 263.8 149.2)">N.A.</text>
<text x="268.8" y="148" transform="rotate(-90 268.8 148)">R28</text>
<text x="133.2" y="150.7">TestPoint</text>
<text x="149.7" y="150.7">TestPoint</text>
<text x="154.8" y="155.8">TestPoint</text>
<text x="133.2" y="159.6">TestPoint</text>
<text x="135.8" y="157.1">TP5</text>
<text x="151.1" y="159.6">TP3</text>
<text x="161.2" y="160.6">TP2</text>
<text x="248.3" y="157.7">GND</text>
<text x="255.9" y="157.7">GND</text>
<text x="263.5" y="157.7">GND</text>
<text x="148.5" y="162.2">TestPoint</text>
<text x="141.6" y="169.1">GND</text>
<text x="169.7" y="168.5">SW3</text>
<text x="168" y="175.6" transform="rotate(-90 168 175.6)">SW_Push</text>
<text x="167" y="185.6">GND</text>
</g>
<text font-size="1.8" fill="#840084" x="147.7" y="20.3">00_KNX:KNX_Klemme_RB</text>
<g font-size="1.8" fill="#a90000">
<text x="163.1" y="22.6">2</text>
<text x="28.5" y="27.7">2</text>
<text x="163.1" y="27.7">1</text>
<text x="28.5" y="32.8">1</text>
<text x="169.5" y="41.7">1</text>
<text x="169.5" y="44.2">2</text>
<text x="169.5" y="46.7">3</text>
<text x="169.5" y="49.3">4</text>
<text x="169.5" y="51.8">5</text>
<text x="169.5" y="54.4">6</text>
<text x="169.5" y="56.9">7</text>
<text x="93.9" y="69.6">16</text>
<text x="122.5" y="69.6">1</text>
<text x="93.9" y="77.2">13</text>
<text x="93.9" y="74.7">14</text>
<text x="122.5" y="74.7">3</text>
<text x="122.5" y="77.2">4</text>
<text x="27.9" y="81">2</text>
<text x="93.9" y="82.3">11</text>
<text x="93.9" y="79.8">12</text>
<text x="122.5" y="79.8">5</text>
<text x="122.5" y="82.3">6</text>
<text x="93.9" y="87.4">10</text>
<text x="94.5" y="92.5">9</text>
<text x="122.5" y="92.5">2</text>
</g>
<g font-size="1.8" fill="#0f0f0f">
<text x="73.7" y="28.9">+3V3VP_EN</text>
<text x="193" y="112.8">BOOT</text>
<text x="189.2" y="119.1">PROG_SW</text>
<text x="189.2" y="125.5">Status_LED</text>
<text x="190.5" y="130.5">Prog_LED</text>
<text x="185.4" y="138.2">swclk</text>
<text x="185.4" y="140.7">swd</text>
</g>
<g font-size="1.8" fill="#725600">
<text x="45.7" y="91.2">File:</text>
<text x="50.9" y="91.2">MAX98357A.kicad_sch</text>
<text x="200.7" y="148.4">File:</text>
<text x="205.9" y="148.4">RP2040.kicad_sch</text>
</g>
<g font-size="1.8" fill="#0000c2">
<text x="244.6" y="170.2">HW 1.2</text>
<text x="244.6" y="172.2">HW 1.3</text>
<text x="252.7" y="170.2">=</text>
<text x="252.7" y="172.2">=</text>
<text x="255.5" y="170.2">H</text>
<text x="255.5" y="172.2">L</text>
<text x="260" y="172.2">H</text>
<text x="260.3" y="170.2">H</text>
<text x="270" y="170.2">=</text>
<text x="244.6" y="174.2">HW 2.0</text>
<text x="252.7" y="174.2">=</text>
<text x="255.5" y="174.2">H</text>
<text x="270.9" y="174.2">=</text>
</g>
<g font-size=".9" fill="#840000">
<text x="102.8" y="75.5">DECODE</text>
<text x="111.6" y="75.5">ENCODE</text>
<text x="102.8" y="83.1">DECODE</text>
<text x="102.8" y="80.6">DECODE</text>
<text x="102.8" y="78">DECODE</text>
<text x="111.6" y="83.1">ENCODE</text>
<text x="111.6" y="80.6">ENCODE</text>
<text x="111.6" y="78">ENCODE</text>
</g>
</svg>
